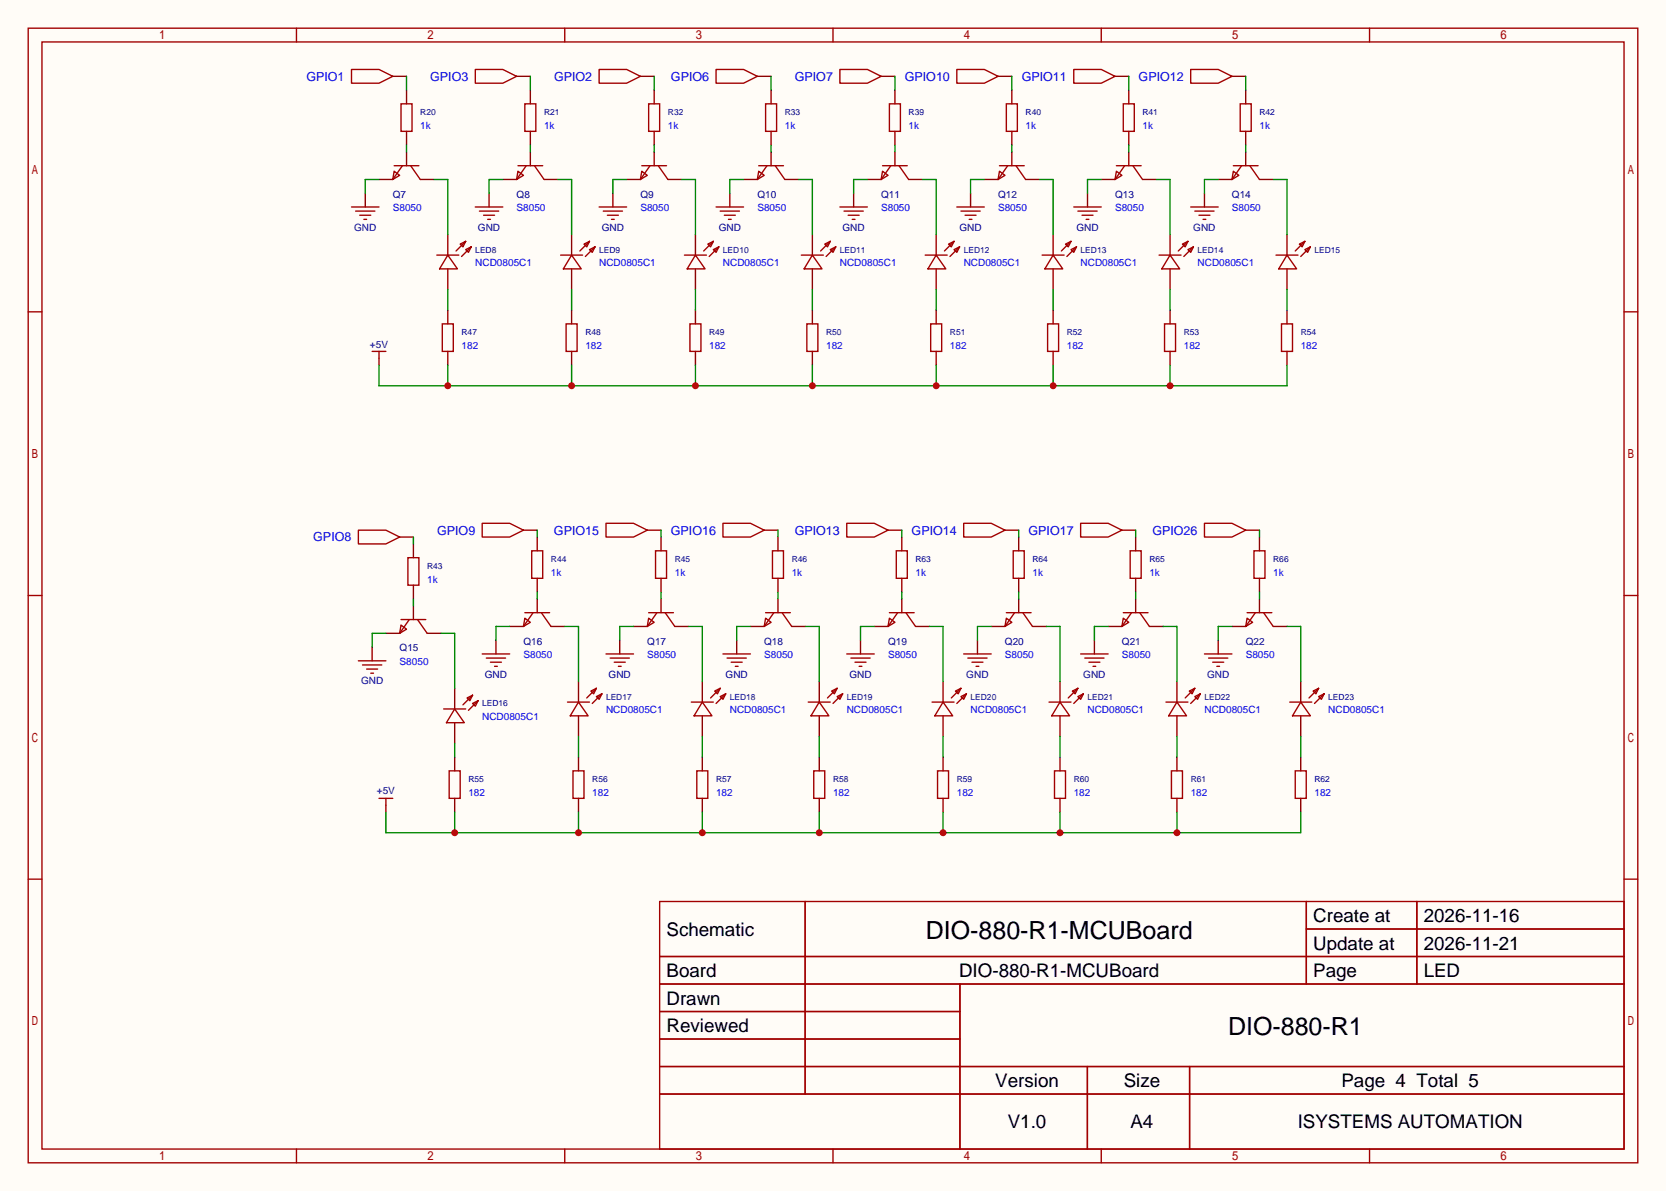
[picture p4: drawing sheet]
<svg xmlns="http://www.w3.org/2000/svg" width="308mm" height="220mm" viewBox="0 0 308 220" stroke-linecap="round" stroke-linejoin="round" font-family="sans-serif">
<path d="M0 0h307.6v220h-307.6z" fill="#fffcf7"/>
<g fill="none" stroke="#a10000" stroke-width=".25">
<path d="M5.2 5.2h297.2v209.6h-297.2zM7.7 7.7h292.1v204.5h-292.1zM54.7 5.2v2.5M64.9 12.8h5.1l2.5 1.3-2.5 1.3h-5.1zM87.8 12.8h5l2.6 1.3-2.6 1.3h-5zM104.3 5.2v2.5M110.6 12.8h5.1l2.5 1.3-2.5 1.3h-5.1zM132.2 12.8h5.1l2.5 1.3-2.5 1.3h-5.1zM153.8 5.2v2.5M155.1 12.8h5l2.6 1.3-2.6 1.3h-5zM176.7 12.8h5l2.6 1.3-2.6 1.3h-5zM198.2 12.8h5.1l2.6 1.3-2.6 1.3h-5.1z"/>
<path d="M203.3 5.2v2.5M219.8 12.8h5.1l2.6 1.3-2.6 1.3h-5.1zM252.9 5.2v2.5M72.8 31.6l1 .8-1.3 .7zM72.8 30.6h4.5M74.3 30.6l-1.8 2.5M75.8 30.6l1.8 2.5M95.6 31.6l1 .8-1.2 .7zM95.6 30.6h4.6M97.2 30.6l-1.8 2.5M98.7 30.6l1.8 2.5M118.5 31.6l1 .8-1.3 .7z"/>
<path d="M118.5 30.6h4.6M120 30.6l-1.8 2.5M121.5 30.6l1.8 2.5M140.1 31.6l1 .8-1.3 .7zM140.1 30.6h4.6M141.6 30.6l-1.8 2.5M143.1 30.6l1.8 2.5M162.9 31.6l1.1 .8-1.3 .7zM162.9 30.6h4.6M164.5 30.6l-1.8 2.5M166 30.6l1.8 2.5M184.5 31.6l1 .8-1.2 .7z"/>
<path d="M184.5 30.6h4.6M186.1 30.6l-1.8 2.5M187.6 30.6l1.8 2.5M206.1 31.6l1 .8-1.2 .7zM206.1 30.6h4.6M207.6 30.6l-1.7 2.5M209.2 30.6l1.7 2.5M227.7 31.6l1 .8-1.2 .7zM227.7 30.6h4.6M229.2 30.6l-1.7 2.5M230.8 30.6l1.7 2.5M5.2 57.6h2.5"/>
<path d="M80.6 47.1h4.1M81.7 59.8h2v5.1h-2zM82.7 47.1l1.8 2.6h-3.3zM85 45.1l1-.5-.5 1zM86 46.1l1-.5-.5 1zM86 44.6l-1.8 1.8M87 45.6l-1.8 1.8M103.5 47.1h4.1M104.5 59.8h2.1v5.1h-2.1zM105.5 47.1l1.8 2.6h-3.3zM107.8 45.1l1-.5-.5 1zM108.8 46.1l1.1-.5-.6 1z"/>
<path d="M108.8 44.6l-1.7 1.8M109.9 45.6l-1.8 1.8M126.4 47.1h4M127.4 59.8h2v5.1h-2zM128.4 47.1l1.8 2.6h-3.3zM130.7 45.1l1-.5-.5 1zM131.7 46.1l1-.5-.5 1zM131.7 44.6l-1.8 1.8M132.7 45.6l-1.8 1.8M148 47.1h4M149 59.8h2v5.1h-2zM150 47.1l1.8 2.6h-3.3z"/>
<path d="M152.3 45.1l1-.5-.5 1zM153.3 46.1l1-.5-.5 1zM153.3 44.6l-1.8 1.8M154.3 45.6l-1.8 1.8M170.8 47.1h4.1M171.8 59.8h2.1v5.1h-2.1zM172.8 47.1l1.8 2.6h-3.3zM175.1 45.1l1-.5-.5 1zM176.1 46.1l1.1-.5-.5 1zM176.1 44.6l-1.7 1.8M177.2 45.6l-1.8 1.8M192.4 47.1h4.1"/>
<path d="M193.4 59.8h2.1v5.1h-2.1zM194.4 47.1l1.8 2.6h-3.3zM196.7 45.1l1-.5-.5 1zM197.7 46.1l1.1-.5-.6 1zM197.7 44.6l-1.7 1.8M198.8 45.6l-1.8 1.8M214 47.1h4.1M215 59.8h2v5.1h-2zM216 47.1l1.8 2.6h-3.3zM218.3 45.1l1-.5-.5 1zM219.3 46.1l1-.5-.5 1zM219.3 44.6l-1.7 1.8"/>
<path d="M220.3 45.6l-1.7 1.8M235.6 47.1h4M236.6 59.8h2v5.1h-2zM237.6 47.1l1.8 2.6h-3.3zM239.9 45.1l1-.5-.5 1zM240.9 46.1l1-.5-.5 1zM240.9 44.6l-1.8 1.8M241.9 45.6l-1.7 1.8M299.8 57.6h2.6M68.7 64.9h2.5M70 64.9v1.3M66.2 97.9h5l2.6 1.3-2.6 1.3h-5z"/>
<path d="M89 96.6h5.1l2.5 1.3-2.5 1.3h-5.1zM111.9 96.6h5.1l2.5 1.3-2.5 1.3h-5.1zM133.5 96.6h5.1l2.5 1.3-2.5 1.3h-5.1zM156.3 96.6h5.1l2.6 1.3-2.6 1.3h-5.1zM177.9 96.6h5.1l2.5 1.3-2.5 1.3h-5.1zM199.5 96.6h5.1l2.5 1.3-2.5 1.3h-5.1zM222.4 96.6h5.1l2.5 1.3-2.5 1.3h-5.1zM5.2 110h2.5M74 115.4l1.1 .8-1.3 .8zM74 114.4h4.6M75.6 114.4l-1.8 2.6M77.1 114.4l1.8 2.6"/>
<path d="M96.9 114.2l1 .7-1.3 .8zM96.9 113.2h4.6M98.4 113.2l-1.8 2.5M99.9 113.2l1.8 2.5M119.8 114.2l1 .7-1.3 .8zM119.8 113.2h4.5M121.3 113.2l-1.8 2.5M122.8 113.2l1.8 2.5M141.4 114.2l1 .7-1.3 .8zM141.4 113.2h4.5M142.9 113.2l-1.8 2.5M144.4 113.2l1.8 2.5"/>
<path d="M164.2 114.2l1 .7-1.2 .8zM164.2 113.2h4.6M165.7 113.2l-1.7 2.5M167.3 113.2l1.7 2.5M185.8 114.2l1 .7-1.3 .8zM185.8 113.2h4.6M187.3 113.2l-1.8 2.5M188.8 113.2l1.8 2.5M207.4 114.2l1 .7-1.3 .8zM207.4 113.2h4.6M208.9 113.2l-1.8 2.5M210.4 113.2l1.8 2.5"/>
<path d="M230.3 114.2l1 .7-1.3 .8zM230.3 113.2h4.5M231.8 113.2l-1.8 2.5M233.3 113.2l1.8 2.5M299.8 110h2.6M81.9 130.9h4.1M83.9 130.9l1.8 2.6h-3.3zM86.2 128.9l1-.5-.5 1zM87.2 129.9l1.1-.5-.5 1zM87.2 128.4l-1.7 1.8M88.3 129.4l-1.8 1.8M104.8 129.7h4"/>
<path d="M106.8 129.7l1.8 2.5h-3.3zM109.1 127.6l1-.5-.5 1zM110.1 128.7l1-.6-.5 1.1zM110.1 127.1l-1.8 1.8M111.1 128.1l-1.8 1.8M127.6 129.7h4.1M129.7 129.7l1.7 2.5h-3.3zM132 127.6l1-.5-.5 1zM133 128.7l1-.6-.5 1.1zM133 127.1l-1.8 1.8M134 128.1l-1.8 1.8M149.2 129.7h4.1"/>
<path d="M151.3 129.7l1.7 2.5h-3.3zM153.5 127.6l1.1-.5-.5 1zM154.6 128.7l1-.6-.5 1.1zM154.6 127.1l-1.8 1.8M155.6 128.1l-1.8 1.8M172.1 129.7h4M174.1 129.7l1.8 2.5h-3.3zM176.4 127.6l1-.5-.5 1zM177.4 128.7l1-.6-.5 1.1zM177.4 127.1l-1.8 1.8M178.4 128.1l-1.7 1.8M193.7 129.7h4"/>
<path d="M195.7 129.7l1.8 2.5h-3.3zM198 127.6l1-.5-.5 1zM199 128.7l1-.6-.5 1.1zM199 127.1l-1.8 1.8M200 128.1l-1.8 1.8M215.3 129.7h4M217.3 129.7l1.8 2.5h-3.3zM219.6 127.6l1-.5-.5 1zM220.6 128.7l1-.6-.5 1.1zM220.6 127.1l-1.8 1.8M221.6 128.1l-1.8 1.8M238.1 129.7h4.1"/>
<path d="M240.2 129.7l1.7 2.5h-3.3zM242.4 127.6l1.1-.5-.5 1zM243.5 128.7l1-.6-.5 1.1zM243.5 127.1l-1.8 1.8M244.5 128.1l-1.8 1.8M70 147.4h2.5M71.2 147.4v1.3M82.9 142.4h2.1v5h-2.1zM105.8 142.4h2v5h-2zM128.7 142.4h2v5h-2zM150.2 142.4h2.1v5h-2.1zM173.1 142.4h2v5h-2z"/>
<path d="M194.7 142.4h2v5h-2zM216.3 142.4h2v5h-2zM239.1 142.4h2.1v5h-2.1zM5.2 162.4h2.5M121.8 166.5h178v45.7h-178zM121.8 176.7h178M148.7 166.5v35.6M241.2 166.5v15.2M241.2 171.6h58.6M261.6 166.5v15.2M299.8 162.4h2.6M121.8 181.7h178"/>
<path d="M121.8 186.8h55.4M121.8 197h178M121.8 191.9h55.4M177.2 181.7v30.5M200.8 197v15.2M219.6 197v15.2M54.7 212.2v2.6M104.3 212.2v2.6M121.8 202.1h178M153.8 212.2v2.6M203.3 212.2v2.6M252.9 212.2v2.6"/>
</g>
<g fill="none" stroke="#870000" stroke-width=".25">
<path d="M72.5 14.1h2.6M95.4 14.1h2.5M118.2 14.1h2.6M139.8 14.1h2.6M162.7 14.1h2.5M184.3 14.1h2.5M205.9 14.1h2.5M227.5 14.1h2.5M70 33.1h2.5M75.1 28.1v2.5M77.6 33.1h2.5M92.8 33.1h2.6"/>
<path d="M97.9 28.1v2.5M100.5 33.1h2.5M115.7 33.1h2.5M120.8 28.1v2.5M123.3 33.1h2.6M137.3 33.1h2.5M142.4 28.1v2.5M144.9 33.1h2.5M160.1 33.1h2.6M165.2 28.1v2.5M167.8 33.1h2.5M181.7 33.1h2.6"/>
<path d="M186.8 28.1v2.5M189.4 33.1h2.5M203.3 33.1h2.6M208.4 28.1v2.5M210.9 33.1h2.6M224.9 33.1h2.6M230 28.1v2.5M232.5 33.1h2.6M82.7 43.3v3.8M82.7 49.7v3.8M82.7 57.3v2.5M105.5 43.3v3.8"/>
<path d="M105.5 49.7v3.8M105.5 57.3v2.5M128.4 43.3v3.8M128.4 49.7v3.8M128.4 57.3v2.5M150 43.3v3.8M150 49.7v3.8M150 57.3v2.5M172.8 43.3v3.8M172.8 49.7v3.8M172.8 57.3v2.5M194.4 43.3v3.8"/>
<path d="M194.4 49.7v3.8M194.4 57.3v2.5M216 43.3v3.8M216 49.7v3.8M216 57.3v2.5M237.6 43.3v3.8M237.6 49.7v3.8M237.6 57.3v2.5M70 66.2v1.2M82.7 64.9v2.5M105.5 64.9v2.5M128.4 64.9v2.5"/>
<path d="M150 64.9v2.5M172.8 64.9v2.5M194.4 64.9v2.5M216 64.9v2.5M237.6 64.9v2.5M73.8 99.2h2.5M96.6 97.9h2.6M119.5 97.9h2.5M141.1 97.9h2.5M164 97.9h2.5M185.5 97.9h2.6M207.1 97.9h2.6"/>
<path d="M230 97.9h2.5M71.2 117h2.6M76.3 111.9v2.5M78.9 117h2.5M94.1 115.7h2.5M99.2 110.6v2.6M101.7 115.7h2.6M117 115.7h2.5M122 110.6v2.6M124.6 115.7h2.5M138.6 115.7h2.5M143.6 110.6v2.6"/>
<path d="M146.2 115.7h2.5M161.4 115.7h2.6M166.5 110.6v2.6M169 115.7h2.6M183 115.7h2.5M188.1 110.6v2.6M190.6 115.7h2.6M204.6 115.7h2.5M209.7 110.6v2.6M212.2 115.7h2.6M227.5 115.7h2.5M232.5 110.6v2.6"/>
<path d="M235.1 115.7h2.5M83.9 127.1v3.8M83.9 133.5v3.8M83.9 139.8v2.6M106.8 125.9v3.8M106.8 132.2v3.8M106.8 139.8v2.6M129.7 125.9v3.8M129.7 132.2v3.8M129.7 139.8v2.6M151.3 125.9v3.8M151.3 132.2v3.8"/>
<path d="M151.3 139.8v2.6M174.1 125.9v3.8M174.1 132.2v3.8M174.1 139.8v2.6M195.7 125.9v3.8M195.7 132.2v3.8M195.7 139.8v2.6M217.3 125.9v3.8M217.3 132.2v3.8M217.3 139.8v2.6M240.2 125.9v3.8M240.2 132.2v3.8"/>
<path d="M240.2 139.8v2.6M71.2 148.7v1.3M83.9 147.4v2.6M106.8 147.4v2.6M129.7 147.4v2.6M151.3 147.4v2.6M174.1 147.4v2.6M195.7 147.4v2.6M217.3 147.4v2.6M240.2 147.4v2.6"/>
</g>
<g fill="none" stroke="#008700" stroke-width=".25">
<path d="M82.7 53.5v3.8M105.5 53.5v3.8M128.4 53.5v3.8M150 53.5v3.8M172.8 53.5v3.8M194.4 53.5v3.8M216 53.5v3.8M237.6 53.5v3.8M83.9 137.3v2.5M106.8 136v3.8M129.7 136v3.8M151.3 136v3.8"/>
<path d="M174.1 136v3.8M195.7 136v3.8M217.3 136v3.8M240.2 136v3.8M71.2 150v3.8h169v-3.8M83.9 150v3.8M106.8 150v3.8M129.7 150v3.8M151.3 150v3.8M174.1 150v3.8M195.7 150v3.8M217.3 150v3.8"/>
</g>
<g fill="#c00">
<circle cx="83.9" cy="153.8" r=".63"/>
<circle cx="106.8" cy="153.8" r=".63"/>
<circle cx="129.7" cy="153.8" r=".63"/>
<circle cx="151.3" cy="153.8" r=".63"/>
<circle cx="174.1" cy="153.8" r=".63"/>
<circle cx="195.7" cy="153.8" r=".63"/>
<circle cx="217.3" cy="153.8" r=".63"/>
</g>
<g fill="none" stroke="#870000" stroke-width=".25">
<path d="M75.1 16.6v2.6M97.9 16.6v2.6M120.8 16.6v2.6M142.4 16.6v2.6M165.2 16.6v2.6M186.8 16.6v2.6M208.4 16.6v2.6M230 16.6v2.6M75.1 24.3v2.5M97.9 24.3v2.5M120.8 24.3v2.5M142.4 24.3v2.5"/>
<path d="M165.2 24.3v2.5M186.8 24.3v2.5M208.4 24.3v2.5M230 24.3v2.5M99.2 99.2v2.5M122 99.2v2.5M143.6 99.2v2.5M166.5 99.2v2.5M188.1 99.2v2.5M209.7 99.2v2.5M232.5 99.2v2.5M76.3 100.5v2.5"/>
<path d="M76.3 108.1v2.5M99.2 106.8v2.5M122 106.8v2.5M143.6 106.8v2.5M166.5 106.8v2.5M188.1 106.8v2.5M209.7 106.8v2.5M232.5 106.8v2.5"/>
</g>
<g fill="none" stroke="#a10000" stroke-width=".25">
<path d="M74 19.2h2.1v5.1h-2.1zM96.9 19.2h2v5.1h-2zM119.8 19.2h2v5.1h-2zM141.4 19.2h2v5.1h-2zM164.2 19.2h2v5.1h-2zM185.8 19.2h2v5.1h-2zM207.4 19.2h2v5.1h-2zM229 19.2h2v5.1h-2zM75.3 103h2v5.1h-2zM98.2 101.7h2v5.1h-2zM121 101.7h2.1v5.1h-2.1zM142.6 101.7h2.1v5.1h-2.1z"/>
<path d="M165.5 101.7h2v5.1h-2zM187.1 101.7h2v5.1h-2zM208.7 101.7h2v5.1h-2zM231.5 101.7h2.1v5.1h-2.1z"/>
</g>
<path d="M70 67.4v3.8h167.6v-3.8M82.7 67.4v3.8M105.5 67.4v3.8M128.4 67.4v3.8M150 67.4v3.8M172.8 67.4v3.8M194.4 67.4v3.8M216 67.4v3.8" fill="none" stroke="#008700" stroke-width=".25"/>
<g fill="#c00">
<circle cx="150" cy="71.2" r=".63"/>
<circle cx="172.8" cy="71.2" r=".63"/>
<circle cx="128.4" cy="71.2" r=".63"/>
<circle cx="105.5" cy="71.2" r=".63"/>
<circle cx="82.7" cy="71.2" r=".63"/>
<circle cx="194.4" cy="71.2" r=".63"/>
<circle cx="216" cy="71.2" r=".63"/>
</g>
<g fill="none" stroke="#008700" stroke-width=".25">
<path d="M75.1 14.1v2.5M97.9 14.1v2.5M120.8 14.1v2.5M142.4 14.1v2.5M165.2 14.1v2.5M186.8 14.1v2.5M208.4 14.1v2.5M230 14.1v2.5M70 33.1h-2.6v2.6M75.1 26.8v1.3M80.1 33.1h2.6v10.2M92.8 33.1h-2.5v2.6"/>
<path d="M97.9 26.8v1.3M103 33.1h2.5v10.2M115.7 33.1h-2.5v2.6M120.8 26.8v1.3M125.9 33.1h2.5v10.2M137.3 33.1h-2.6v2.6M142.4 26.8v1.3M147.4 33.1h2.6v10.2M160.1 33.1h-2.5v2.6M165.2 26.8v1.3M170.3 33.1h2.5v10.2M181.7 33.1h-2.5v2.6"/>
<path d="M186.8 26.8v1.3M191.9 33.1h2.5v10.2M203.3 33.1h-2.5v2.6M208.4 26.8v1.3M213.5 33.1h2.5v10.2M224.9 33.1h-2.5v2.6M230 26.8v1.3M235.1 33.1h2.5v10.2M76.3 99.2v1.3M99.2 97.9v1.3M122 97.9v1.3M143.6 97.9v1.3"/>
<path d="M166.5 97.9v1.3M188.1 97.9v1.3M209.7 97.9v1.3M232.5 97.9v1.3M71.2 117h-2.5v2.5M76.3 110.6v1.3M81.4 117h2.5v10.1M94.1 115.7h-2.5v2.5M99.2 109.3v1.3M104.3 115.7h2.5v10.2M117 115.7h-2.6v2.5M122 109.3v1.3"/>
<path d="M127.1 115.7h2.6v10.2M138.6 115.7h-2.6v2.5M143.6 109.3v1.3M148.7 115.7h2.6v10.2M161.4 115.7h-2.5v2.5M166.5 109.3v1.3M171.6 115.7h2.5v10.2M183 115.7h-2.5v2.5M188.1 109.3v1.3M193.2 115.7h2.5v10.2M204.6 115.7h-2.5v2.5M209.7 109.3v1.3"/>
<path d="M214.8 115.7h2.5v10.2M227.5 115.7h-2.6v2.5M232.5 109.3v1.3M237.6 115.7h2.6v10.2"/>
</g>
<g fill="none" stroke="#870000" stroke-width=".25">
<path d="M67.4 35.7v2.5M90.3 35.7v2.5M113.2 35.7v2.5M134.7 35.7v2.5M157.6 35.7v2.5M179.2 35.7v2.5M200.8 35.7v2.5M222.4 35.7v2.5M68.7 119.5v2.5M91.6 118.2v2.6M114.4 118.2v2.6M136 118.2v2.6"/>
<path d="M158.9 118.2v2.6M180.5 118.2v2.6M202.1 118.2v2.6M224.9 118.2v2.6"/>
</g>
<g fill="none" stroke="#a10000" stroke-width=".25">
<path d="M64.9 38.2h5.1M65.7 39h3.5M66.4 39.8h2.1M87.8 38.2h5M88.5 39h3.6M89.3 39.8h2M110.6 38.2h5.1M111.4 39h3.5M112.1 39.8h2.1M132.2 38.2h5.1M133 39h3.5M133.7 39.8h2.1"/>
<path d="M155.1 38.2h5M155.8 39h3.6M156.6 39.8h2M176.7 38.2h5M177.4 39h3.6M178.2 39.8h2M198.2 38.2h5.1M199 39h3.6M199.8 39.8h2M219.8 38.2h5.1M220.6 39h3.6M221.4 39.8h2"/>
<path d="M67.2 40.5h.5M90 40.5h.6M112.9 40.5h.5M134.5 40.5h.5M157.4 40.5h.5M178.9 40.5h.6M200.5 40.5h.5M222.1 40.5h.5M66.2 122h5M66.9 122.8h3.6M67.7 123.6h2M68.5 124.3h.5"/>
<path d="M89 120.8h5.1M89.8 121.5h3.5M90.6 122.3h2M91.3 123.1h.5M111.9 120.8h5.1M112.6 121.5h3.6M113.4 122.3h2M114.2 123.1h.5M133.5 120.8h5.1M134.2 121.5h3.6M135 122.3h2M135.8 123.1h.5"/>
<path d="M156.3 120.8h5.1M157.1 121.5h3.6M157.9 122.3h2M158.6 123.1h.5M177.9 120.8h5.1M178.7 121.5h3.5M179.5 122.3h2M180.2 123.1h.5M199.5 120.8h5.1M200.3 121.5h3.5M201 122.3h2.1M201.8 123.1h.5"/>
<path d="M222.4 120.8h5.1M223.1 121.5h3.6M223.9 122.3h2M224.7 123.1h.5"/>
</g>
<g font-size="4.6">
<text x="170.9" y="173.4">DIO-880-R1-MCUBoard</text>
<text x="226.7" y="191.2">DIO-880-R1</text>
</g>
<g font-size="3.5">
<text x="123.1" y="172.8">Schematic</text>
<text x="242.5" y="170.3">Create at</text>
<text x="262.9" y="170.3">2026-11-16</text>
<text x="242.5" y="175.4">Update at</text>
<text x="262.9" y="175.4">2026-11-21</text>
<text x="123.1" y="180.5">Board</text>
<text x="123.1" y="185.5">Drawn</text>
<text x="177.1" y="180.5">DIO-880-R1-MCUBoard</text>
<text x="242.5" y="180.5">Page</text>
<text x="262.9" y="180.5">LED</text>
<text x="123.1" y="190.6">Reviewed</text>
<text x="183.8" y="200.8">Version</text>
<text x="207.5" y="200.8">Size</text>
<text x="247.7" y="200.8">Page 4 Total 5</text>
<text x="186.1" y="208.4">V1.0</text>
<text x="208.7" y="208.4">A4</text>
<text x="239.6" y="208.4">ISYSTEMS AUTOMATION</text>
</g>
<g font-size="2.3" fill="#00f">
<text x="56.6" y="14.9">GPIO1</text>
<text x="79.4" y="14.9">GPIO3</text>
<text x="102.3" y="14.9">GPIO2</text>
<text x="123.9" y="14.9">GPIO6</text>
<text x="146.7" y="14.9">GPIO7</text>
<text x="167" y="14.9">GPIO10</text>
<text x="188.6" y="14.9">GPIO11</text>
<text x="210.2" y="14.9">GPIO12</text>
<text x="57.8" y="100">GPIO8</text>
<text x="80.7" y="98.7">GPIO9</text>
<text x="102.3" y="98.7">GPIO15</text>
<text x="123.9" y="98.7">GPIO16</text>
<text x="146.7" y="98.7">GPIO13</text>
<text x="168.3" y="98.7">GPIO14</text>
<text x="189.9" y="98.7">GPIO17</text>
<text x="212.8" y="98.7">GPIO26</text>
</g>
<g font-size="1.8" fill="#00f">
<text x="77.6" y="23.8">1k</text>
<text x="100.5" y="23.8">1k</text>
<text x="123.3" y="23.8">1k</text>
<text x="144.9" y="23.8">1k</text>
<text x="167.8" y="23.8">1k</text>
<text x="189.4" y="23.8">1k</text>
<text x="210.9" y="23.8">1k</text>
<text x="232.5" y="23.8">1k</text>
<text x="72.5" y="39">S8050</text>
<text x="95.4" y="39">S8050</text>
<text x="118.2" y="39">S8050</text>
<text x="139.8" y="39">S8050</text>
<text x="162.7" y="39">S8050</text>
<text x="184.3" y="39">S8050</text>
<text x="205.9" y="39">S8050</text>
<text x="227.5" y="39">S8050</text>
<text x="87.8" y="49.2">NCD0805C1</text>
<text x="110.6" y="49.2">NCD0805C1</text>
<text x="133.5" y="49.2">NCD0805C1</text>
<text x="155.1" y="49.2">NCD0805C1</text>
<text x="177.9" y="49.2">NCD0805C1</text>
<text x="199.5" y="49.2">NCD0805C1</text>
<text x="221.1" y="49.2">NCD0805C1</text>
<text x="85.2" y="64.4">182</text>
<text x="108.1" y="64.4">182</text>
<text x="130.9" y="64.4">182</text>
<text x="152.5" y="64.4">182</text>
<text x="175.4" y="64.4">182</text>
<text x="197" y="64.4">182</text>
<text x="218.6" y="64.4">182</text>
<text x="240.2" y="64.4">182</text>
<text x="78.9" y="107.6">1k</text>
<text x="101.7" y="106.3">1k</text>
<text x="124.6" y="106.3">1k</text>
<text x="146.2" y="106.3">1k</text>
<text x="169" y="106.3">1k</text>
<text x="190.6" y="106.3">1k</text>
<text x="212.2" y="106.3">1k</text>
<text x="235.1" y="106.3">1k</text>
<text x="73.8" y="122.9">S8050</text>
<text x="96.6" y="121.6">S8050</text>
<text x="119.5" y="121.6">S8050</text>
<text x="141.1" y="121.6">S8050</text>
<text x="164" y="121.6">S8050</text>
<text x="185.5" y="121.6">S8050</text>
<text x="207.1" y="121.6">S8050</text>
<text x="230" y="121.6">S8050</text>
<text x="111.9" y="131.7">NCD0805C1</text>
<text x="134.7" y="131.7">NCD0805C1</text>
<text x="156.3" y="131.7">NCD0805C1</text>
<text x="179.2" y="131.7">NCD0805C1</text>
<text x="200.8" y="131.7">NCD0805C1</text>
<text x="222.4" y="131.7">NCD0805C1</text>
<text x="245.2" y="131.7">NCD0805C1</text>
<text x="89" y="133">NCD0805C1</text>
<text x="86.5" y="147">182</text>
<text x="109.3" y="147">182</text>
<text x="132.2" y="147">182</text>
<text x="153.8" y="147">182</text>
<text x="176.7" y="147">182</text>
<text x="198.2" y="147">182</text>
<text x="219.8" y="147">182</text>
<text x="242.7" y="147">182</text>
</g>
<g font-size="1.8" fill="#000080">
<text x="72.5" y="36.5">Q7</text>
<text x="95.4" y="36.5">Q8</text>
<text x="118.2" y="36.5">Q9</text>
<text x="139.8" y="36.5">Q10</text>
<text x="162.7" y="36.5">Q11</text>
<text x="184.3" y="36.5">Q12</text>
<text x="205.9" y="36.5">Q13</text>
<text x="227.5" y="36.5">Q14</text>
<text x="65.4" y="42.6">GND</text>
<text x="88.2" y="42.6">GND</text>
<text x="111.1" y="42.6">GND</text>
<text x="132.7" y="42.6">GND</text>
<text x="155.6" y="42.6">GND</text>
<text x="177.1" y="42.6">GND</text>
<text x="198.7" y="42.6">GND</text>
<text x="220.3" y="42.6">GND</text>
<text x="68.3" y="64.2">+5V</text>
<text x="96.6" y="119">Q16</text>
<text x="119.5" y="119">Q17</text>
<text x="141.1" y="119">Q18</text>
<text x="164" y="119">Q19</text>
<text x="185.5" y="119">Q20</text>
<text x="207.1" y="119">Q21</text>
<text x="230" y="119">Q22</text>
<text x="73.8" y="120.3">Q15</text>
<text x="89.5" y="125.1">GND</text>
<text x="112.4" y="125.1">GND</text>
<text x="134" y="125.1">GND</text>
<text x="156.8" y="125.1">GND</text>
<text x="178.4" y="125.1">GND</text>
<text x="200" y="125.1">GND</text>
<text x="222.9" y="125.1">GND</text>
<text x="66.7" y="126.4">GND</text>
<text x="69.6" y="146.7">+5V</text>
</g>
<g font-size="1.6" fill="#000080">
<text x="77.6" y="21.3">R20</text>
<text x="100.5" y="21.3">R21</text>
<text x="123.3" y="21.3">R32</text>
<text x="144.9" y="21.3">R33</text>
<text x="167.8" y="21.3">R39</text>
<text x="189.4" y="21.3">R40</text>
<text x="210.9" y="21.3">R41</text>
<text x="232.5" y="21.3">R42</text>
<text x="87.8" y="46.7">LED8</text>
<text x="110.6" y="46.7">LED9</text>
<text x="133.5" y="46.7">LED10</text>
<text x="155.1" y="46.7">LED11</text>
<text x="177.9" y="46.7">LED12</text>
<text x="199.5" y="46.7">LED13</text>
<text x="221.1" y="46.7">LED14</text>
<text x="242.7" y="46.7">LED15</text>
<text x="85.2" y="61.9">R47</text>
<text x="108.1" y="61.9">R48</text>
<text x="130.9" y="61.9">R49</text>
<text x="152.5" y="61.9">R50</text>
<text x="175.4" y="61.9">R51</text>
<text x="197" y="61.9">R52</text>
<text x="218.6" y="61.9">R53</text>
<text x="240.2" y="61.9">R54</text>
<text x="78.9" y="105.1">R43</text>
<text x="101.7" y="103.8">R44</text>
<text x="124.6" y="103.8">R45</text>
<text x="146.2" y="103.8">R46</text>
<text x="169" y="103.8">R63</text>
<text x="190.6" y="103.8">R64</text>
<text x="212.2" y="103.8">R65</text>
<text x="235.1" y="103.8">R66</text>
<text x="89" y="130.5">LED16</text>
<text x="111.9" y="129.2">LED17</text>
<text x="134.7" y="129.2">LED18</text>
<text x="156.3" y="129.2">LED19</text>
<text x="179.2" y="129.2">LED20</text>
<text x="200.8" y="129.2">LED21</text>
<text x="222.4" y="129.2">LED22</text>
<text x="245.2" y="129.2">LED23</text>
<text x="86.5" y="144.4">R55</text>
<text x="109.3" y="144.4">R56</text>
<text x="132.2" y="144.4">R57</text>
<text x="153.8" y="144.4">R58</text>
<text x="176.7" y="144.4">R59</text>
<text x="198.2" y="144.4">R60</text>
<text x="219.8" y="144.4">R61</text>
<text x="242.7" y="144.4">R62</text>
</g>
</svg>
